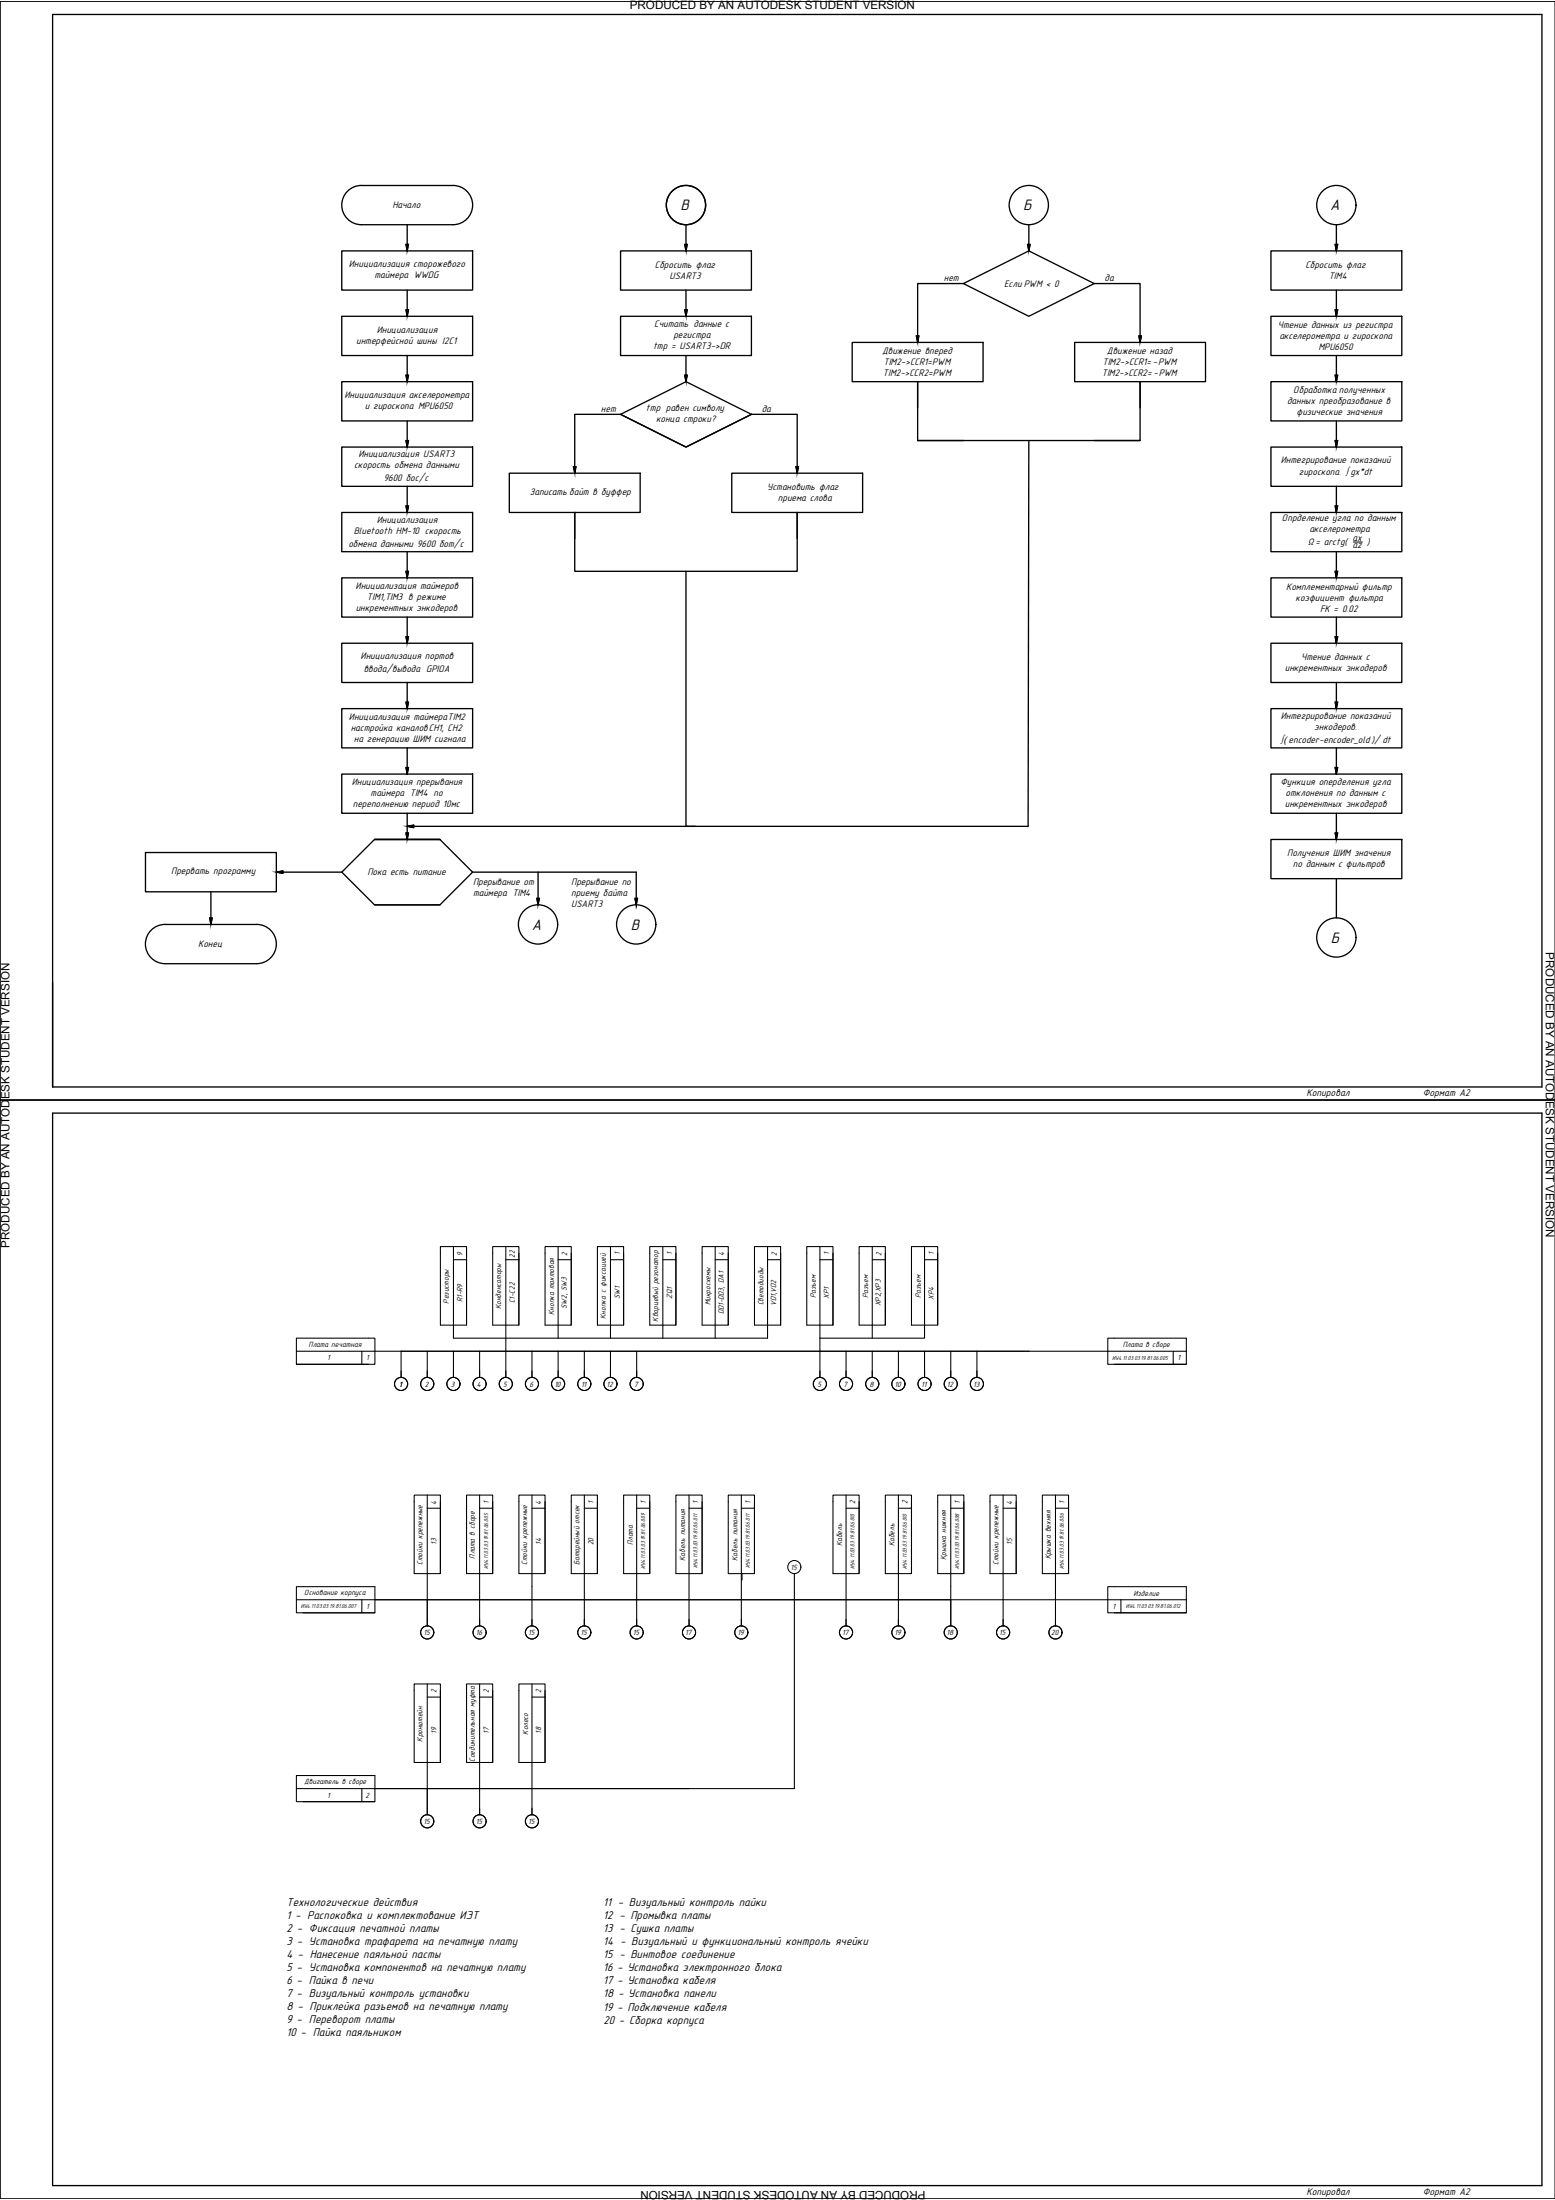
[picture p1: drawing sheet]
<svg xmlns="http://www.w3.org/2000/svg" width="594mm" height="841mm" viewBox="0 0 594 841" stroke-linecap="round" stroke-linejoin="round" font-family="sans-serif">
<path d="M.1 .5h594v840h-594zM.1 420.5h594" fill="none" stroke="#000" stroke-width=".38"/>
<g fill="none" stroke="#000" stroke-width=".51">
<path d="M20.1 5.5h569v410h-569zM133.2 72.7a7.3 7.3 0 0 1 4.9-1.8h35a7.5 7.5 0 0 1 7.5 7.5 7.5 7.5 0 0 1-7.5 7.5h-35a7.5 7.5 0 0 1-7.1-4.9 7.5 7.5 0 0 1 2.2-8.3zM130.6 95.9h50v15h-50zM155.1 93.4h1l-.5 2.5zM155.6 85.9v10M237.1 95.9h50v15h-50zM261.6 93.4h1l-.5 2.5zM262.1 85.9v10M392.6 93.4h1l-.5 2.5zM393.1 85.9v10M485.6 95.9h50v15h-50zM510.1 93.4h1l-.5 2.5z"/>
<path d="M510.6 85.9v10M155.1 118.4h1l-.5 2.5zM155.6 110.9v10M261.6 118.4h1l-.5 2.5zM262.1 110.9v10M368.1 108.4l25-12.5 25 12.5-25 12.5zM368.1 108.4h-17.5v22.5M418.1 108.4h17.5v22.5M510.1 118.4h1l-.5 2.5zM510.6 110.9v10M130.6 120.9h50v15h-50zM155.6 135.9v10"/>
<path d="M237.1 120.9h50v15h-50zM262.1 135.9v10l25 12.5M325.6 130.9h50v15h-50zM350.1 128.4h1l-.5 2.5zM410.6 130.9h50v15h-50zM435.1 128.4h1l-.5 2.5zM485.6 120.9h50v15h-50zM510.6 135.9v10M130.6 145.9h50v15h-50zM155.1 143.4h1l-.5 2.5zM261.6 143.4h1l-.5 2.5zM262.1 145.9l-25 12.5 25 12.5 25-12.5"/>
<path d="M287.1 158.4l-25 12.5-25-12.5h-17.5v22.5M287.1 158.4h17.5v22.5M350.6 155.9v-10v22.5h17.5M435.6 155.9v-10v22.5h-17.5M485.6 145.9h50v15h-50zM510.1 143.4h1l-.5 2.5zM130.6 170.9h50v15h-50zM155.1 168.4h1l-.5 2.5zM155.6 160.9v10M219.1 178.4h1l-.5 2.5zM304.1 178.4h1l-.5 2.5zM350.6 168.4h85"/>
<path d="M393.1 168.4l-.3 147.5h-130.7v-97.5M485.6 170.9h50v15h-50zM510.1 168.4h1l-.5 2.5zM510.6 160.9v10M130.6 195.9h50v15h-50zM155.1 193.4h1l-.5 2.5zM155.6 185.9v10M194.6 180.9h50v15h-50zM279.6 180.9h50v15h-50zM485.6 195.9h50v15h-50zM510.1 193.4h1l-.5 2.5zM510.6 185.9v10"/>
<path d="M155.1 218.4h1l-.5 2.5zM155.6 210.9v10M219.6 205.9v-10v22.5h85v-22.5v10M510.1 218.4h1l-.5 2.5zM510.6 210.9v10M130.6 220.9h50v15h-50zM155.6 235.9v10M485.6 220.9h50v15h-50zM510.6 235.9v10M130.6 245.9h50v15h-50zM155.1 243.4h1l-.5 2.5zM485.6 245.9h50v15h-50z"/>
<path d="M510.1 243.4h1l-.5 2.5zM130.6 270.9h50v15h-50zM155.1 268.4h1l-.5 2.5zM155.6 260.9v10M485.6 270.9h50v15h-50zM510.1 268.4h1l-.5 2.5zM510.6 260.9v10M130.6 295.9h50v15h-50zM155.1 293.4h1l-.5 2.5zM155.6 285.9v10M485.6 295.9h50v15h-50zM510.1 293.4h1l-.5 2.5z"/>
<path d="M510.6 285.9v10M155.1 318.4h1l-.5 2.5zM155.6 315.9l2.5-.5v1zM155.6 310.9v10M155.6 315.9h110M510.1 318.4h1l-.5 2.5zM510.6 310.9v10M55.6 325.9h50v15h-50zM105.6 333.4l2.5-.5v1zM105.6 333.4h25M143.1 320.9h25h-25M143.1 320.9h25l12.5 12.5-12.5 12.5h-25l-12.5-12.5"/>
<path d="M143.1 320.9l-12.5 12.5M180.6 333.4h62.5v12.5M205.6 333.4v12.5M485.6 320.9h50v15h-50zM510.6 335.9v15M58.1 355.2a7.5 7.5 0 0 1 5-1.8h35a7.5 7.5 0 0 1 7.5 7.5 7.5 7.5 0 0 1-7.5 7.5h-35a7.5 7.5 0 0 1-7.1-4.9 7.5 7.5 0 0 1 2.1-8.3zM80.1 350.9h1l-.5 2.5zM80.6 340.9v12.5M143.1 345.9h25M205.1 343.4h1l-.5 2.5zM242.6 343.4h1l-.5 2.5zM20.1 425.5h569v410h-569z"/>
<circle cx="262.1" cy="78.4" r="7.5"/>
<circle cx="393" cy="78.4" r="7.5"/>
<circle cx="510.5" cy="78.4" r="7.5"/>
<circle cx="205.6" cy="353.4" r="7.5"/>
<circle cx="243.1" cy="353.4" r="7.5"/>
<circle cx="510.5" cy="358.4" r="7.5"/>
</g>
<path d="M517 207.2h3.5" fill="none" stroke="#000" stroke-width=".38"/>
<g fill="#000" stroke="#000" stroke-width=".38">
<path d="M155.1 93.4h.5v2.5zM155.6 93.4v2.5l.5-2.5z"/>
<path d="M261.6 93.4h.5v2.5zM262.1 93.4v2.5l.5-2.5z"/>
<path d="M392.6 93.4h.5v2.5zM393.1 93.4v2.5l.5-2.5z"/>
<path d="M510.1 93.4h.5v2.5zM510.6 93.4v2.5l.5-2.5z"/>
<path d="M155.1 118.4h.5v2.5zM155.6 118.4v2.5l.5-2.5z"/>
<path d="M261.6 118.4h.5v2.5zM262.1 118.4v2.5l.5-2.5z"/>
<path d="M510.1 118.4h.5v2.5zM510.6 118.4v2.5l.5-2.5z"/>
<path d="M350.1 128.4h.5v2.5zM350.6 128.4v2.5l.5-2.5z"/>
<path d="M435.1 128.4h.5v2.5zM435.6 128.4v2.5l.5-2.5z"/>
<path d="M155.1 143.4h.5v2.5zM155.6 143.4v2.5l.5-2.5z"/>
<path d="M261.6 143.4h.5v2.5zM262.1 143.4v2.5l.5-2.5z"/>
<path d="M510.1 143.4h.5v2.5zM510.6 143.4v2.5l.5-2.5z"/>
<path d="M155.1 168.4h.5v2.5zM155.6 168.4v2.5l.5-2.5z"/>
<path d="M219.1 178.4h.5v2.5zM219.6 178.4v2.5l.5-2.5z"/>
<path d="M304.1 178.4h.5v2.5zM304.6 178.4v2.5l.5-2.5z"/>
<path d="M510.1 168.4h.5v2.5zM510.6 168.4v2.5l.5-2.5z"/>
<path d="M155.1 193.4h.5v2.5zM155.6 193.4v2.5l.5-2.5z"/>
<path d="M510.1 193.4h.5v2.5zM510.6 193.4v2.5l.5-2.5z"/>
<path d="M155.1 218.4h.5v2.5zM155.6 218.4v2.5l.5-2.5z"/>
<path d="M510.1 218.4h.5v2.5zM510.6 218.4v2.5l.5-2.5z"/>
<path d="M155.1 243.4h.5v2.5zM155.6 243.4v2.5l.5-2.5z"/>
<path d="M510.1 243.4h.5v2.5zM510.6 243.4v2.5l.5-2.5z"/>
<path d="M155.1 268.4h.5v2.5zM155.6 268.4v2.5l.5-2.5z"/>
<path d="M510.1 268.4h.5v2.5zM510.6 268.4v2.5l.5-2.5z"/>
<path d="M155.1 293.4h.5v2.5zM155.6 293.4v2.5l.5-2.5z"/>
<path d="M510.1 293.4h.5v2.5zM510.6 293.4v2.5l.5-2.5z"/>
<path d="M155.1 318.4h.5v2.5zM155.6 318.4v2.5l.5-2.5z"/>
<path d="M155.6 315.9l2.5-.5v.5zM155.6 315.9l2.5 .5v-.5z"/>
<path d="M510.1 318.4h.5v2.5zM510.6 318.4v2.5l.5-2.5z"/>
<path d="M105.6 333.4l2.5-.5v.5zM105.6 333.4l2.5 .5v-.5z"/>
<path d="M80.1 350.9h.5v2.5zM80.6 350.9v2.5l.5-2.5z"/>
<path d="M205.1 343.4h.5v2.5zM205.6 343.4v2.5l.5-2.5z"/>
<path d="M242.6 343.4h.5v2.5zM243.1 343.4v2.5l.5-2.5z"/>
</g>
<!-- layer: 0 -->
<g fill="none" stroke="#000" stroke-width=".4">
<path d="M173.2 476.6v35h120v-35M178.2 479.1v27.5h-10v-30h10v30M193.2 476.6v49.9M198.2 479.1v27.5h-10v-30h10v30M213.2 476.6v35M218.2 479.1v27.5h-10v-30h10v30M233.2 476.6v35M238.2 479.1v27.5h-10v-30h10v30M253.2 476.6v35M258.2 479.1v27.5h-10v-30h10v30M273.2 476.6v35M278.2 479.1v27.5h-10v-30h10v30"/>
<path d="M298.2 479.1v27.5h-10v-30h10v30M313.2 476.6v35h40v-35M318.2 479.1v27.5h-10v-30h10v30M333.2 476.6v35M338.2 479.1v27.5h-10v-30h10v30M358.2 479.1v27.5h-10v-30h10v30M173.2 481.6h5M193.2 481.6h5M213.2 481.6h5M233.2 481.6h5M253.2 481.6h5M273.2 481.6h5"/>
<path d="M293.2 481.6h5M313.2 481.6h5M333.2 481.6h5M353.2 481.6h5M113.2 516.6h340M138.2 516.6v5M153.2 516.6v9.9M163.2 516.6v9.9M173.2 516.6v9.9M183.2 516.6v9.9M203.2 516.6v9.9M213.2 516.6v9.9"/>
<path d="M223.2 516.6v9.9M233.2 516.6v9.9M243.2 516.6v9.9M313.2 511.6v14.9M323.2 516.6v9.9M333.2 516.6v9.9M343.2 516.6v9.9M353.2 516.6v9.9M363.2 516.6v9.9M373.2 516.6v9.9M448.2 516.6v5M113.2 521.6h30v-10h-30v10h27.5"/>
<path d="M425.7 521.6h27.5v-10h-30v10h30M163.2 571.5v50.1M163.2 576.6h5M168.2 574.1v27.5h-10v-30.1h10v30.1M183.2 571.5v50.1M183.2 576.6h5M188.2 574.1v27.5h-10v-30.1h10v30.1M203.2 571.5v50.1M203.2 576.6h5M208.2 574.1v27.5h-10v-30.1h10v30.1M223.2 571.5v50.1M223.2 576.6h5"/>
<path d="M228.2 574.1v27.5h-10v-30.1h10v30.1M243.2 571.5v50.1M243.2 576.6h5M248.2 574.1v27.5h-10v-30.1h10v30.1M263.2 576.6h5M263.2 571.5v50.1M268.2 574.1v27.5h-10v-30.1h10v30.1M283.2 576.6h5M283.2 571.5v50.1M288.2 574.1v27.5h-10v-30.1h10v30.1M323.2 571.5v50.1M323.2 576.6h5"/>
<path d="M328.2 574.1v27.5h-10v-30.1h10v30.1M343.2 571.5v50.1M343.2 576.6h5M348.2 574.1v27.5h-10v-30.1h10v30.1M363.2 571.5v50.1v-10M363.2 576.6h5M368.2 574.1v27.5h-10v-30.1h10v30.1M383.2 576.6h5M383.2 571.5v50.1M388.2 574.1v27.5h-10v-30.1h10v30.1M403.2 576.6h5M403.2 571.5v50.1"/>
<path d="M408.2 574.1v27.5h-10v-30.1h10v30.1M113.2 611.6h340M115.7 616.5h27.5v-9.9h-30v9.9h30M138.2 611.6v4.9M283.5 601.6v2.5M303.5 601.6v82.2h-160.3v-5h-30v9.9h30M425.7 616.5h27.5v-9.9h-30v9.9h30M428.2 611.6v4.9M163.2 643.7v50.1M163.2 648.8h5M168.2 646.2v27.6h-10v-30.1h10v30.1M183.2 643.7v50.1"/>
<path d="M183.2 648.8h5M188.2 646.2v27.6h-10v-30.1h10v30.1M203.2 643.7v50.1M203.2 648.8h5M208.2 646.2v27.6h-10v-30.1h10v30.1M113.2 683.8h30v4.9h-27.5M138.2 683.8v4.9M143.2 683.8h120"/>
<circle cx="153.2" cy="529.1" r="2.51"/>
<circle cx="163.2" cy="529.1" r="2.51"/>
<circle cx="173.2" cy="529.1" r="2.51"/>
<circle cx="183.2" cy="529.1" r="2.51"/>
<circle cx="193.2" cy="529.1" r="2.51"/>
<circle cx="203.2" cy="529.1" r="2.51"/>
<circle cx="213.2" cy="529.1" r="2.51"/>
<circle cx="223.2" cy="529.1" r="2.51"/>
<circle cx="233.2" cy="529.1" r="2.51"/>
<circle cx="243.2" cy="529.1" r="2.51"/>
<circle cx="313.2" cy="529.1" r="2.51"/>
<circle cx="323.2" cy="529.1" r="2.51"/>
<circle cx="333.2" cy="529.1" r="2.51"/>
<circle cx="343.2" cy="529.1" r="2.51"/>
<circle cx="353.2" cy="529.1" r="2.51"/>
<circle cx="363.2" cy="529.1" r="2.51"/>
<circle cx="373.2" cy="529.1" r="2.51"/>
<circle cx="303.5" cy="599.1" r="2.51"/>
<circle cx="163.2" cy="624.1" r="2.51"/>
<circle cx="183.2" cy="624.1" r="2.51"/>
<circle cx="203.2" cy="624.1" r="2.51"/>
<circle cx="223.2" cy="624.1" r="2.51"/>
<circle cx="243.2" cy="624.1" r="2.51"/>
<circle cx="263.2" cy="624.1" r="2.51"/>
<circle cx="283.2" cy="624.1" r="2.51"/>
<circle cx="323.2" cy="624.1" r="2.51"/>
<circle cx="343.2" cy="624.1" r="2.51"/>
<circle cx="363.2" cy="624.1" r="2.51"/>
<circle cx="383.2" cy="624.1" r="2.51"/>
<circle cx="403.2" cy="624.1" r="2.51"/>
<circle cx="163.2" cy="696.3" r="2.51"/>
<circle cx="183.2" cy="696.3" r="2.51"/>
<circle cx="203.2" cy="696.3" r="2.51"/>
</g>
<g font-size="6">
<text x="260" y="80.4">В</text>
<text x="390.9" y="80.4">Б</text>
<text x="508.2" y="80.4">А</text>
<text x="203.2" y="355.4">А</text>
<text x="241" y="355.4">В</text>
<text x="508.4" y="360.4">Б</text>
</g>
<g font-size="4.5">
<text x="109.5" y="728.5">Технологические действия</text>
<text x="230.5" y="728.5">11 - Визуальный контроль пайки</text>
<text x="109.5" y="733.5">1 - Распоковка и комплектование ИЭТ</text>
<text x="230.5" y="733.5">12 - Промывка платы</text>
<text x="109.5" y="738.5">2 - Фиксация печатной платы</text>
<text x="109.5" y="743.5">3 - Установка трафарета на печатную плату</text>
<text x="230.5" y="738.5">13 - Сушка платы</text>
<text x="230.5" y="743.5">14 - Визуальный и функциональный контроль ячейки</text>
<text x="109.5" y="748.5">4 - Нанесение паяльной пасты</text>
<text x="230.5" y="748.5">15 - Винтовое соединение</text>
<text x="109.5" y="753.5">5 - Установка компонентов на печатную плату</text>
<text x="230.5" y="753.5">16 - Установка электронного блока</text>
<text x="109.5" y="758.5">6 - Пайка в печи</text>
<text x="230.5" y="758.6">17 - Установка кабеля</text>
<text x="109.5" y="763.5">7 - Визуальный контроль установки</text>
<text x="230.5" y="763.6">18 - Установка панели</text>
<text x="109.5" y="768.5">8 - Приклейка разъемов на печатную плату</text>
<text x="109.5" y="773.5">9 - Переворот платы</text>
<text x="230.5" y="768.6">19 - Подключение кабеля</text>
<text x="230.5" y="773.6">20 - Сборка корпуса</text>
<text x="109.5" y="778.5">10 - Пайка паяльником</text>
</g>
<g font-size="4.4">
<text x="240.6" y="3.5">PRODUCED BY AN AUTODESK STUDENT VERSION</text>
<text x="590.6" y="364.1" transform="rotate(90 590.6 364.1)">PRODUCED BY AN AUTODESK STUDENT VERSION</text>
<text x="3.6" y="477" transform="rotate(-90 3.6 477)">PRODUCED BY AN AUTODESK STUDENT VERSION</text>
<text x="353.6" y="837.6" transform="rotate(180 353.6 837.6)">PRODUCED BY AN AUTODESK STUDENT VERSION</text>
</g>
<text font-size="4" x="499.7" y="208.5">Ω = arctg( az )</text>
<g font-size="3.9">
<text x="499.1" y="419">Копировал</text>
<text x="543.6" y="419.1">Формат А2</text>
<text x="499.1" y="839">Копировал</text>
<text x="543.6" y="839.1">Формат А2</text>
</g>
<g font-size="3.7">
<text x="149.9" y="79.7">Начало</text>
<text x="133.3" y="102.2">Инициализация сторожевого</text>
<text x="143" y="106.4">таймера WWDG</text>
<text x="250.2" y="102.6">Сбросить флаг</text>
<text x="255.8" y="106.8">USART3</text>
<text x="360.6" y="107.4">нет</text>
<text x="422" y="107.4">да</text>
<text x="498.7" y="102.6">Сбросить флаг</text>
<text x="507.6" y="106.8">TIM4</text>
<text x="383.6" y="109.7">Если PWM &lt; 0</text>
<text x="249.9" y="125.1">Считать данные с</text>
<text x="488.2" y="125.5">Чтение данных из регистра</text>
<text x="136.1" y="131.4">интерфейсной шины I2C1</text>
<text x="143.9" y="127.2">Инициализация</text>
<text x="257.3" y="129.3">регистра</text>
<text x="488.8" y="129.7">акселерометра и гироскопа</text>
<text x="249.5" y="133.5">tmp = USART3-&gt;DR</text>
<text x="337" y="135.5">Движение вперед</text>
<text x="422.9" y="135.5">Движение назад</text>
<text x="503.7" y="133.8">MPU6050</text>
<text x="337.3" y="143.8">TIM2-&gt;CCR2=PWM</text>
<text x="337.5" y="139.7">TIM2-&gt;CCR1=PWM</text>
<text x="421" y="143.8">TIM2-&gt;CCR2= -PWM</text>
<text x="421.2" y="139.7">TIM2-&gt;CCR1= -PWM</text>
<text x="131.6" y="152.2">Инициализация акселерометра</text>
<text x="491.7" y="154.3">данных преобразование в</text>
<text x="494" y="150.1">Обработка полученных</text>
<text x="139.4" y="156.4">и гироскопа MPU6050</text>
<text x="229.6" y="157.4">нет</text>
<text x="246.8" y="157.2">tmp равен символу</text>
<text x="250.6" y="161.4">конца строки?</text>
<text x="291" y="157.4">да</text>
<text x="495.3" y="158.5">физические значения</text>
<text x="135.3" y="179">скорость обмена данными</text>
<text x="136.9" y="174.9">Инициализация USART3</text>
<text x="489.3" y="176.9">Интегрирование показаний</text>
<text x="146.6" y="184">9600 бос/с</text>
<text x="496.2" y="181.7">гироскопа. ∫ gx*dt</text>
<text x="202.5" y="189.3">Записать байт в буффер</text>
<text x="293.1" y="187.2">Установить флаг</text>
<text x="297.2" y="191.4">приема слова</text>
<text x="143.9" y="199.9">Инициализация</text>
<text x="489.7" y="199.2">Опрделение угла по данным</text>
<text x="500.2" y="203.4">акселерометра</text>
<text x="133.1" y="209">обмена данными 9600 бот/с</text>
<text x="135.1" y="204.1">Bluetooth HM-10 скорость</text>
<text x="516.8" y="206.8">ax</text>
<text x="135.9" y="225.1">Инициализация таймеров</text>
<text x="491.4" y="225.5">Комплементарный фильтр</text>
<text x="135.9" y="233.5">инкрементных энкодеров</text>
<text x="140.2" y="229.3">TIM1,TIM3 в режиме</text>
<text x="494.9" y="229.7">коэфициент фильтра</text>
<text x="504.3" y="233.8">FK = 0.02</text>
<text x="137.7" y="252">Инициализация портов</text>
<text x="139" y="256.9">ввода/вывода GPIOA</text>
<text x="490.9" y="256.4">инкрементных энкодеров</text>
<text x="497.1" y="252.2">Чтение данных с</text>
<text x="133.3" y="275.1">Инициализация таймераTIM2</text>
<text x="489.3" y="274.8">Интегрирование показаний</text>
<text x="134" y="279.3">настройка каналовCH1, CH2</text>
<text x="502.1" y="278.9">энкодеров.</text>
<text x="135.2" y="283.5">на генерацию ШИМ сигнала</text>
<text x="134.4" y="300.1">Инициализация прерывания</text>
<text x="141.6" y="304.3">таймера TIM4 по</text>
<text x="489.2" y="300.1">Функция оперделения угла</text>
<text x="491.2" y="304.3">отклонения по данным с</text>
<text x="134.8" y="308.5">переполнению период 10мс</text>
<text x="490.9" y="308.4">инкрементных энкодеров</text>
<text x="491.8" y="327.2">Получения ШИМ значения</text>
<text x="65.4" y="334.3">Прервать программу</text>
<text x="140.3" y="334.7">Пока есть питание</text>
<text x="493.9" y="331.4">по данным с фильтров</text>
<text x="180.7" y="338.4">Прерывание от</text>
<text x="218.2" y="338.4">Прерывание по</text>
<text x="180.7" y="342.6">таймера TIM4</text>
<text x="218.2" y="342.6">приему байта</text>
<text x="218.2" y="346.7">USART3</text>
<text x="75.7" y="362">Конец</text>
</g>
<text font-size="3.6" x="489.3" y="283.9">∫( encoder-encoder_old )/ dt</text>
<g font-size="3">
<text x="236.7" y="479.9" transform="rotate(-90 236.7 479.9)">1</text>
<text x="256.7" y="479.9" transform="rotate(-90 256.7 479.9)">1</text>
<text x="316.7" y="479.9" transform="rotate(-90 316.7 479.9)">1</text>
<text x="356.7" y="479.9" transform="rotate(-90 356.7 479.9)">1</text>
<text x="176.7" y="480.1" transform="rotate(-90 176.7 480.1)">9</text>
<text x="196.7" y="480.8" transform="rotate(-90 196.7 480.8)">22</text>
<text x="216.7" y="480.1" transform="rotate(-90 216.7 480.1)">2</text>
<text x="276.7" y="480.2" transform="rotate(-90 276.7 480.2)">4</text>
<text x="296.7" y="480.1" transform="rotate(-90 296.7 480.1)">2</text>
<text x="336.7" y="480.1" transform="rotate(-90 336.7 480.1)">2</text>
<text x="176.7" y="497.8" transform="rotate(-90 176.7 497.8)">R1-R9</text>
<text x="236.7" y="496.7" transform="rotate(-90 236.7 496.7)">SW1</text>
<text x="256.7" y="496.6" transform="rotate(-90 256.7 496.6)">ZQ1</text>
<text x="311.7" y="496.2" transform="rotate(-90 311.7 496.2)">Разъем</text>
<text x="316.7" y="496.5" transform="rotate(-90 316.7 496.5)">XP1</text>
<text x="331.7" y="496.2" transform="rotate(-90 331.7 496.2)">Разъем</text>
<text x="351.7" y="496.2" transform="rotate(-90 351.7 496.2)">Разъем</text>
<text x="356.7" y="496.8" transform="rotate(-90 356.7 496.8)">XP4</text>
<text x="171.4" y="498.3" transform="rotate(-90 171.4 498.3)">Резисторы</text>
<text x="191.4" y="500.4" transform="rotate(-90 191.4 500.4)">Конденсаторы</text>
<text x="196.7" y="498.3" transform="rotate(-90 196.7 498.3)">C1-C22</text>
<text x="211.7" y="502.6" transform="rotate(-90 211.7 502.6)">Кнопка тактовая</text>
<text x="216.5" y="500.4" transform="rotate(-90 216.5 500.4)">SW2, SW3</text>
<text x="271.4" y="499.1" transform="rotate(-90 271.4 499.1)">Микросхемы</text>
<text x="276.5" y="502.4" transform="rotate(-90 276.5 502.4)">DD1-DD3, DA1</text>
<text x="291.7" y="499" transform="rotate(-90 291.7 499)">Светодиоды</text>
<text x="296.5" y="499.2" transform="rotate(-90 296.5 499.2)">VD1,VD2</text>
<text x="336.5" y="499.3" transform="rotate(-90 336.5 499.3)">XP2,XP3</text>
<text x="231.4" y="504.1" transform="rotate(-90 231.4 504.1)">Кнопка с фиксацией</text>
<text x="251.4" y="505.2" transform="rotate(-90 251.4 505.2)">Кварцевый резонатор</text>
<text x="117.9" y="515.1">Плата печатная</text>
<text x="429" y="514.8">Плата в сборе</text>
<text x="125" y="520.1">1</text>
<text x="139.9" y="520.1">1</text>
<text x="449.9" y="520.1">1</text>
<text x="152.5" y="530.1">1</text>
<text x="162.3" y="530.1">2</text>
<text x="172.3" y="530.1">3</text>
<text x="182.2" y="530.1">4</text>
<text x="192.3" y="530.1">5</text>
<text x="202.3" y="530.1">6</text>
<text x="211.8" y="530.1">10</text>
<text x="222" y="530.1">11</text>
<text x="231.8" y="530.1">12</text>
<text x="242.3" y="530.1">7</text>
<text x="312.3" y="530.1">5</text>
<text x="322.3" y="530.1">7</text>
<text x="332.2" y="530.1">8</text>
<text x="341.8" y="530.1">10</text>
<text x="352" y="530.1">11</text>
<text x="361.8" y="530.1">12</text>
<text x="371.8" y="530.1">13</text>
<text x="166.7" y="575.2" transform="rotate(-90 166.7 575.2)">4</text>
<text x="186.7" y="574.9" transform="rotate(-90 186.7 574.9)">1</text>
<text x="206.7" y="575.2" transform="rotate(-90 206.7 575.2)">4</text>
<text x="226.7" y="574.9" transform="rotate(-90 226.7 574.9)">1</text>
<text x="246.7" y="574.9" transform="rotate(-90 246.7 574.9)">1</text>
<text x="266.7" y="574.9" transform="rotate(-90 266.7 574.9)">1</text>
<text x="286.7" y="574.9" transform="rotate(-90 286.7 574.9)">1</text>
<text x="326.7" y="575.1" transform="rotate(-90 326.7 575.1)">2</text>
<text x="346.7" y="575.1" transform="rotate(-90 346.7 575.1)">2</text>
<text x="366.7" y="574.9" transform="rotate(-90 366.7 574.9)">1</text>
<text x="386.7" y="575.2" transform="rotate(-90 386.7 575.2)">4</text>
<text x="406.7" y="574.9" transform="rotate(-90 406.7 574.9)">1</text>
<text x="166.7" y="590.5" transform="rotate(-90 166.7 590.5)">13</text>
<text x="206.7" y="590.6" transform="rotate(-90 206.7 590.6)">14</text>
<text x="226.7" y="590.7" transform="rotate(-90 226.7 590.7)">20</text>
<text x="241.7" y="590.7" transform="rotate(-90 241.7 590.7)">Плата</text>
<text x="321.7" y="591" transform="rotate(-90 321.7 591)">Кабель</text>
<text x="341.7" y="591" transform="rotate(-90 341.7 591)">Кабель</text>
<text x="386.7" y="590.5" transform="rotate(-90 386.7 590.5)">15</text>
<text x="161.4" y="598.3" transform="rotate(-90 161.4 598.3)">Стойки крепежные</text>
<text x="181.4" y="595.8" transform="rotate(-90 181.4 595.8)">Плата в сборе</text>
<text x="201.4" y="598.3" transform="rotate(-90 201.4 598.3)">Стойки крепежные</text>
<text x="221.4" y="598.3" transform="rotate(-90 221.4 598.3)">Батарейный отсек</text>
<text x="261.7" y="596.7" transform="rotate(-90 261.7 596.7)">Кабель питания</text>
<text x="281.7" y="596.7" transform="rotate(-90 281.7 596.7)">Кабель питания</text>
<text x="361.4" y="596.3" transform="rotate(-90 361.4 596.3)">Крышка нижняя</text>
<text x="381.4" y="598.3" transform="rotate(-90 381.4 598.3)">Стойки крепежные</text>
<text x="401.4" y="596.1" transform="rotate(-90 401.4 596.1)">Крышка вехняя</text>
<text x="302" y="600.1">15</text>
<text x="116.3" y="609.8">Основание корпуса</text>
<text x="433" y="610.1">Изделие</text>
<text x="139.9" y="615.1">1</text>
<text x="425.1" y="615.1">1</text>
<text x="161.8" y="625.1">15</text>
<text x="181.8" y="625.1">16</text>
<text x="201.8" y="625.1">15</text>
<text x="221.8" y="625.1">15</text>
<text x="241.8" y="625.1">15</text>
<text x="261.8" y="625.1">17</text>
<text x="281.8" y="625.1">19</text>
<text x="321.8" y="625.1">17</text>
<text x="341.8" y="625.1">19</text>
<text x="361.7" y="625.1">18</text>
<text x="381.8" y="625.1">15</text>
<text x="401.6" y="625.1">20</text>
<text x="166.7" y="647.3" transform="rotate(-90 166.7 647.3)">2</text>
<text x="186.7" y="647.3" transform="rotate(-90 186.7 647.3)">2</text>
<text x="206.7" y="647.3" transform="rotate(-90 206.7 647.3)">2</text>
<text x="161.4" y="665.8" transform="rotate(-90 161.4 665.8)">Кронштейн</text>
<text x="166.7" y="662.7" transform="rotate(-90 166.7 662.7)">19</text>
<text x="186.7" y="662.7" transform="rotate(-90 186.7 662.7)">17</text>
<text x="201.7" y="663.1" transform="rotate(-90 201.7 663.1)">Колесо</text>
<text x="206.7" y="662.8" transform="rotate(-90 206.7 662.8)">18</text>
<text x="181.4" y="673.5" transform="rotate(-90 181.4 673.5)">Соединительная муфта</text>
<text x="116.2" y="682">Двигатель в сборе</text>
<text x="125" y="687.3">1</text>
<text x="139.7" y="687.2">2</text>
<text x="161.8" y="697.3">15</text>
<text x="181.8" y="697.3">15</text>
<text x="201.8" y="697.3">15</text>
</g>
<g font-size="2.2">
<text x="424.9" y="519.8">ИУ4.11.03.03.19.81.06.005</text>
<text x="186.5" y="599.9" transform="rotate(-90 186.5 599.9)">ИУ4.11.03.03.19.81.06.005</text>
<text x="246.5" y="599.9" transform="rotate(-90 246.5 599.9)">ИУ4.11.03.03.19.81.06.009</text>
<text x="266.5" y="599.6" transform="rotate(-90 266.5 599.6)">ИУ4.11.03.03.19.81.06.011</text>
<text x="286.5" y="599.6" transform="rotate(-90 286.5 599.6)">ИУ4.11.03.03.19.81.06.011</text>
<text x="326.5" y="599.7" transform="rotate(-90 326.5 599.7)">ИУ4.11.03.03.19.81.06.010</text>
<text x="346.5" y="599.7" transform="rotate(-90 346.5 599.7)">ИУ4.11.03.03.19.81.06.010</text>
<text x="366.5" y="600" transform="rotate(-90 366.5 600)">ИУ4.11.03.03.19.81.06.008</text>
<text x="406.5" y="599.9" transform="rotate(-90 406.5 599.9)">ИУ4.11.03.03.19.81.06.006</text>
<text x="114.9" y="614.8">ИУ4.11.03.03.19.81.06.007</text>
<text x="430.1" y="614.8">ИУ4.11.03.03.19.81.06.012</text>
</g>
</svg>
